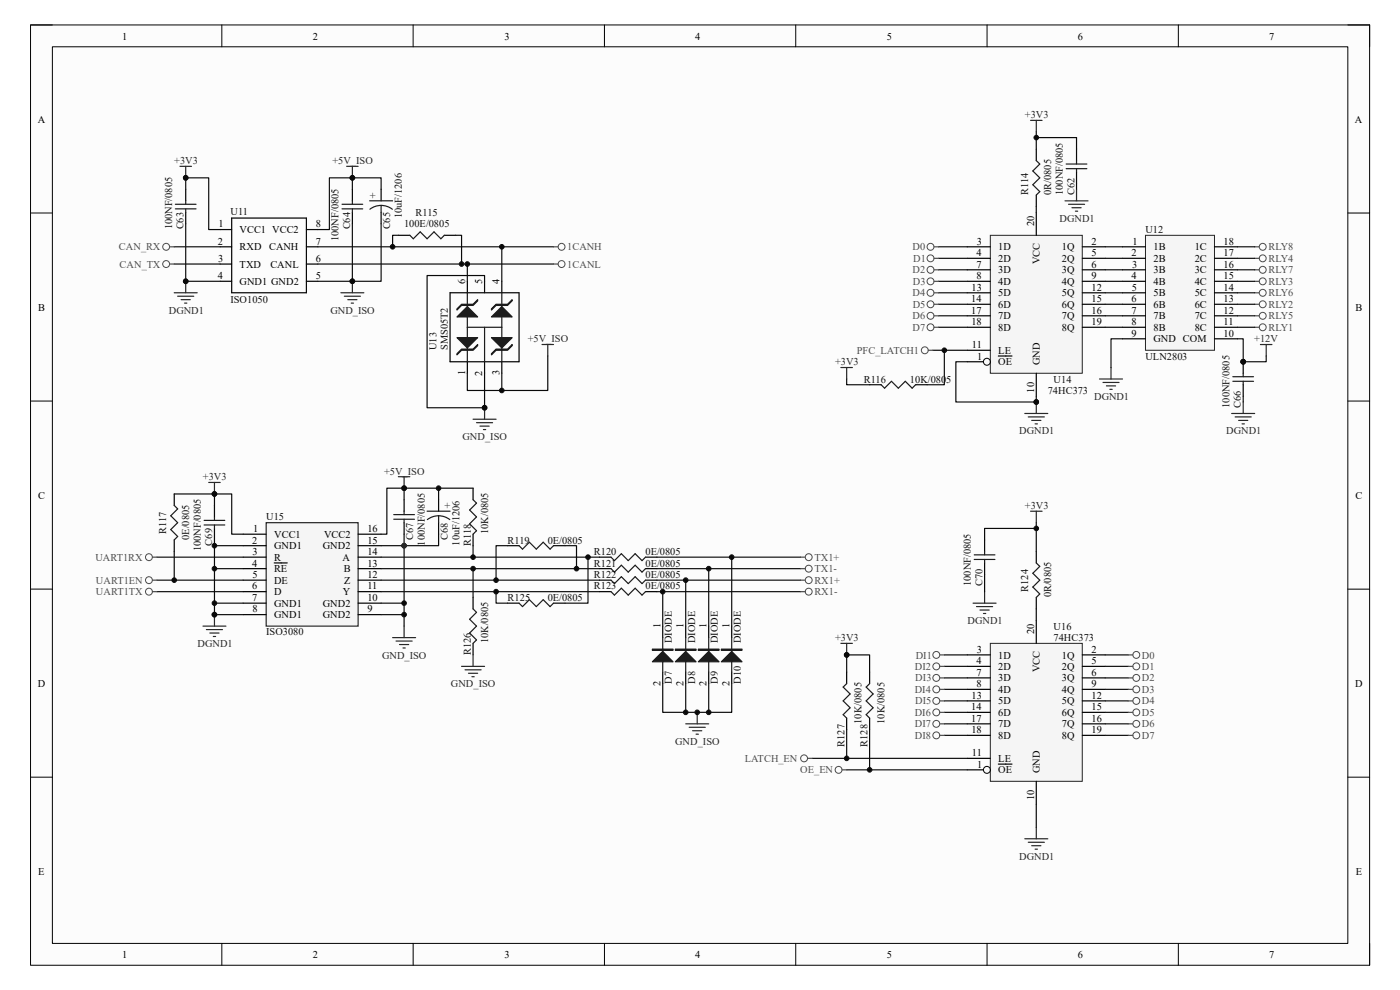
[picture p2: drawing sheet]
<svg xmlns="http://www.w3.org/2000/svg" width="297mm" height="210mm" viewBox="0 0 297 210" stroke-linecap="round" stroke-linejoin="round" font-family="sans-serif">
<path d="M6.5 5.3h284.1v199.5h-284.1z" fill-rule="evenodd" fill="#fcfcfc"/>
<path d="M6.5 5.3h284.1v199.5h-284.1z" fill="none" stroke="#000" stroke-width=".21"/>
<path d="M11.1 9.9h274.8v190.2h-274.8z" fill-rule="evenodd" fill="#fcfcfc"/>
<g fill="none" stroke="#000" stroke-width=".21">
<path d="M6.5 5.3h4.6M11.1 9.9h274.8v190.2h-274.8zM47.1 5.3v4.6M87.6 5.3v4.6M128.2 5.3v4.6M168.8 5.3v4.6M209.4 5.3v4.6M250 5.3v4.6M285.9 5.3h4.7v4.6M6.5 45.2h4.6M285.9 45.2h4.7M6.5 85.1h4.6"/>
<path d="M285.9 85.1h4.7M6.5 125h4.6M285.9 125h4.7M6.5 164.9h4.6M285.9 164.9h4.7M47.1 200.1v4.7M87.7 200.1v4.7M128.2 200.1v4.7M168.8 200.1v4.7M209.4 200.1v4.7M250 200.1v4.7M290.6 200.1v4.7"/>
</g>
<circle cx="85.7" cy="115.8" r=".49" fill="#0e0e0e"/>
<circle cx="85.7" cy="115.8" r=".49" fill="none" stroke="#0e0e0e" stroke-width=".21"/>
<path d="M210.1 49.9h19.5v29.3h-19.5z" fill-rule="evenodd" fill="#f5f5f5"/>
<path d="M210.1 49.9h19.5v29.3h-19.5z" fill="none" stroke="#262626" stroke-width=".21"/>
<path d="M205.2 76.7h4.9" fill="none" stroke="#000" stroke-width=".25"/>
<circle cx="209.4" cy="76.7" r=".74" fill="#fbfbfb"/>
<circle cx="209.4" cy="76.7" r=".73" fill="none" stroke="#000" stroke-width=".21"/>
<g fill="none" stroke="#000" stroke-width=".25">
<path d="M205.2 52.4h4.9M205.2 54.8h4.9M205.2 57.2h4.9M205.2 59.7h4.9M219.8 45v4.9M229.6 52.4h4.9M229.6 54.8h4.9M229.6 57.2h4.9M229.6 59.7h4.9M205.2 74.3h4.9M205.2 62.1h4.9M205.2 64.5h4.9"/>
<path d="M205.2 67h4.9M205.2 69.4h4.9M211.8 75.5h2.9M219.8 79.2v4.9M229.6 62.1h4.9M229.6 64.5h4.9M229.6 67h4.9M229.6 69.4h4.9"/>
</g>
<path d="M217.4 87.7h4.9M218.1 88.4h3.5M218.9 89.2h1.9M219.6 89.9h.5M219.8 85.3v2.4" fill="none" stroke="#262626" stroke-width=".25"/>
<circle cx="219.8" cy="85.3" r=".49" fill="#0e0e0e"/>
<circle cx="219.8" cy="85.3" r=".49" fill="none" stroke="#0e0e0e" stroke-width=".21"/>
<path d="M219.8 31.6v2.5M228.4 31.6v2.5M228.4 36.5v2.4M219.8 41.4v2.4M184.5 81.6h2.4M194.2 81.6h2.5" fill="none" stroke="#000" stroke-width=".25"/>
<path d="M219.8 34.1l.8 .7-1.5 1.5 1.5 1.4-1.5 1.5 1.5 1.5-.8 .7M226.2 35.8h4.4M226.2 34.8h4.4M228.4 34.1v.7M228.4 35.8v.7M186.9 81.6l.8 .7 1.4-1.4 1.5 1.4 1.5-1.4 1.4 1.4 .7-.7" fill="none" stroke="#1c1c1c" stroke-width=".25"/>
<path d="M218.6 25.5h2.5M219.8 25.5v2.5M225.9 42.6h4.9M226.7 43.3h3.4M227.4 44.1h2M228.1 44.8h.5M228.4 40.2v2.4M178.4 78h2.4M179.6 78v2.4" fill="none" stroke="#262626" stroke-width=".25"/>
<path d="M243 49.9h14.7v24.4h-14.7z" fill-rule="evenodd" fill="#f5f5f5"/>
<path d="M243 49.9h14.7v24.4h-14.7z" fill="none" stroke="#262626" stroke-width=".21"/>
<g fill="none" stroke="#000" stroke-width=".25">
<path d="M238.1 52.4h4.9M238.1 54.8h4.9M238.1 57.2h4.9M238.1 59.7h4.9M257.7 52.4h4.8M257.7 54.8h4.8M257.7 57.2h4.8M257.7 59.7h4.8M238.1 62.1h4.9M238.1 64.5h4.9M238.1 67h4.9M238.1 69.4h4.9"/>
<path d="M238.1 71.9h4.9M257.7 62.1h4.8M257.7 64.5h4.8M257.7 67h4.8M257.7 69.4h4.8M257.7 71.9h4.8"/>
</g>
<path d="M235.7 78v2.4M267.4 73.1h2.4M268.6 73.1v2.4M233.3 80.4h4.8M234 81.1h3.4M234.7 81.9h2M235.5 82.6h.4" fill="none" stroke="#262626" stroke-width=".25"/>
<g fill="none" stroke="#4c4c4c" stroke-width=".21">
<circle cx="267.9" cy="57.2" r=".73"/>
<circle cx="267.9" cy="59.7" r=".73"/>
<circle cx="267.9" cy="54.8" r=".73"/>
<circle cx="267.9" cy="52.4" r=".73"/>
<circle cx="267.9" cy="69.4" r=".73"/>
<circle cx="267.9" cy="62.1" r=".73"/>
<circle cx="267.9" cy="67" r=".73"/>
<circle cx="267.9" cy="64.5" r=".73"/>
</g>
<path d="M266.2 59.7h1M266.2 54.8h1M266.2 57.2h1M266.2 52.4h1M266.2 69.4h1M266.2 64.5h1M266.2 67h1M266.2 62.1h1" fill="none" stroke="#4c4c4c" stroke-width=".25"/>
<circle cx="263.7" cy="76.7" r=".49" fill="#0e0e0e"/>
<circle cx="263.7" cy="76.7" r=".49" fill="none" stroke="#0e0e0e" stroke-width=".21"/>
<path d="M263.7 76.7v2.5" fill="none" stroke="#000" stroke-width=".25"/>
<circle cx="263.7" cy="76.7" r=".49" fill="#0e0e0e"/>
<circle cx="263.7" cy="76.7" r=".49" fill="none" stroke="#0e0e0e" stroke-width=".21"/>
<path d="M263.7 81.6v2.5" fill="none" stroke="#000" stroke-width=".25"/>
<path d="M261.5 79.9h4.4M263.7 79.2v.7M261.5 80.9h4.4M263.7 80.9v.7" fill="none" stroke="#1c1c1c" stroke-width=".25"/>
<path d="M261.3 87.7h4.9M262 88.4h3.5M262.8 89.2h1.9M263.5 89.9h.5M263.7 85.3v2.4" fill="none" stroke="#262626" stroke-width=".25"/>
<path d="M210.1 136.5h19.5v29.2h-19.5z" fill-rule="evenodd" fill="#f5f5f5"/>
<path d="M210.1 136.5h19.5v29.2h-19.5z" fill="none" stroke="#262626" stroke-width=".21"/>
<path d="M205.2 163.3h4.9" fill="none" stroke="#000" stroke-width=".25"/>
<circle cx="209.4" cy="163.3" r=".74" fill="#fbfbfb"/>
<circle cx="209.4" cy="163.3" r=".73" fill="none" stroke="#000" stroke-width=".21"/>
<g fill="none" stroke="#000" stroke-width=".25">
<path d="M219.8 117v2.4M205.2 138.9h4.9M219.8 126.7v2.5M219.8 131.6v4.9M229.6 138.9h4.9M179.6 142.6v2.4M179.6 152.3v2.5M205.2 141.4h4.9M205.2 143.8h4.9M205.2 146.2h4.9M205.2 148.7h4.9M205.2 151.1h4.9"/>
<path d="M205.2 153.6h4.9M205.2 156h4.9M229.6 141.4h4.9M229.6 143.8h4.9M229.6 146.2h4.9M229.6 148.7h4.9M229.6 151.1h4.9M229.6 153.6h4.9M229.6 156h4.9M205.2 160.9h4.9M211.8 162.1h2.9M219.8 165.7v4.9"/>
</g>
<path d="M219.8 119.4l.8 .8-1.5 1.4 1.5 1.5-1.5 1.4 1.5 1.5-.8 .7M179.6 145l-.7 .8 1.5 1.4-1.5 1.5 1.5 1.4-1.5 1.5 .7 .7" fill="none" stroke="#1c1c1c" stroke-width=".25"/>
<path d="M218.6 108.4h2.5M219.8 108.4v2.5M178.4 136.5h2.4M179.6 136.5v2.4" fill="none" stroke="#262626" stroke-width=".25"/>
<circle cx="179.6" cy="138.9" r=".49" fill="#0e0e0e"/>
<circle cx="179.6" cy="138.9" r=".49" fill="none" stroke="#0e0e0e" stroke-width=".21"/>
<path d="M38.2 35.3h2.4M39.4 35.3v2.4M206.4 128h4.9M207.2 128.7h3.4M207.9 129.4h2M208.6 130.1h.5M208.9 125.5v2.5M217.4 177.9h4.9M218.1 178.7h3.5M218.9 179.4h1.9M219.8 175.5v2.4M219.6 180.1h.5" fill="none" stroke="#262626" stroke-width=".25"/>
<g fill="none" stroke="#000" stroke-width=".25">
<path d="M39.4 40.2v2.4M39.4 45v2.5M46.7 52.4h2.5M46.7 59.7h2.5M46.7 48.7h2.5M46.7 56h2.5M49.2 46.3h15.8v15.8h-15.8zM65 52.4h2.4M65 59.7h2.4M65 48.7h2.4M65 56h2.4M208.9 114.5v2.5"/>
<path d="M208.9 119.4v2.5M184.5 142.6v2.4M184.5 152.3v2.5"/>
</g>
<path d="M37.2 44.3h4.4M37.2 43.3h4.4M39.4 42.6v.7M39.4 44.3v.7M206.7 118.7h4.4M206.7 117.7h4.4M208.9 117v.7M208.9 118.7v.7M184.5 145l-.7 .8 1.4 1.4-1.4 1.5 1.4 1.4-1.4 1.5 .7 .7" fill="none" stroke="#1c1c1c" stroke-width=".25"/>
<circle cx="39.4" cy="37.7" r=".49" fill="#0e0e0e"/>
<circle cx="39.4" cy="37.7" r=".49" fill="none" stroke="#0e0e0e" stroke-width=".21"/>
<path d="M73.5 35.3h2.5M74.8 35.3v2.4" fill="none" stroke="#262626" stroke-width=".25"/>
<circle cx="74.8" cy="37.7" r=".49" fill="#0e0e0e"/>
<circle cx="74.8" cy="37.7" r=".49" fill="none" stroke="#0e0e0e" stroke-width=".21"/>
<path d="M74.8 40.2v2.4M74.8 45v2.5M80.9 40.2v2.4M80.9 45v2.5" fill="none" stroke="#000" stroke-width=".25"/>
<path d="M72.6 44.3h4.4M72.6 43.3h4.4M74.8 42.6v.7M74.8 44.3v.7M78.4 42.6h4.9M80.9 43.6l-1.5 .3-.9 .5M80.9 43.6l1.4 .3 .9 .5M80.9 43.6v1.4" fill="none" stroke="#1c1c1c" stroke-width=".25"/>
<path d="M74.8 59.7v2.4M72.3 62.1h4.9M73 62.8h3.5M73.8 63.6h1.9M74.5 64.3h.5" fill="none" stroke="#262626" stroke-width=".25"/>
<circle cx="74.8" cy="59.7" r=".49" fill="#0e0e0e"/>
<circle cx="74.8" cy="59.7" r=".49" fill="none" stroke="#0e0e0e" stroke-width=".21"/>
<path d="M84.5 49.9h2.5M94.3 49.9h2.4M99.1 59.7v2.4M102.8 59.7v2.4M106.5 59.7v2.4M95.5 62.1h14.6v14.6h-14.6zM99.1 76.7v2.5M102.8 76.7v2.5M106.5 76.7v2.5" fill="none" stroke="#000" stroke-width=".25"/>
<path d="M87 49.9l.7 .8 1.4-1.5 1.5 1.5 1.5-1.5 1.4 1.5 .8-.8" fill="none" stroke="#1c1c1c" stroke-width=".25"/>
<path d="M99.1 65l2.2 2.2h-4.4z" fill="#1c1c1c"/>
<path d="M99.1 65l2.2 2.2h-4.4zM102.8 69.4v7.3" fill="none" stroke="#1c1c1c" stroke-width=".25"/>
<path d="M96.9 71.6h4.4l-2.2 2.2z" fill="#1c1c1c"/>
<path d="M96.9 71.6h4.4l-2.2 2.2z" fill="none" stroke="#1c1c1c" stroke-width=".25"/>
<path d="M97.9 74.1h2.5l.9-1v.2l-.9 1h-2.5l-1 1v-.3z" fill-rule="evenodd" fill="#1c1c1c"/>
<path d="M97.9 74.1h2.5l.9-1v.2l-.9 1h-2.5l-1 1v-.3zM99.1 62.1v7.3" fill="none" stroke="#1c1c1c" stroke-width=".25"/>
<path d="M97.9 64.5h2.5l.9-.9v.2l-.9 1h-2.5l-1 1v-.3z" fill-rule="evenodd" fill="#1c1c1c"/>
<path d="M97.9 64.5h2.5l.9-.9v.2l-.9 1h-2.5l-1 1v-.3zM99.1 69.4v7.3" fill="none" stroke="#1c1c1c" stroke-width=".25"/>
<path d="M106.5 65l2.2 2.2h-4.4z" fill="#1c1c1c"/>
<path d="M106.5 65l2.2 2.2h-4.4z" fill="none" stroke="#1c1c1c" stroke-width=".25"/>
<path d="M104.3 71.6h4.4l-2.2 2.2z" fill="#1c1c1c"/>
<path d="M104.3 71.6h4.4l-2.2 2.2z" fill="none" stroke="#1c1c1c" stroke-width=".25"/>
<path d="M105.2 74.1h2.5l1-1v.2l-1 1h-2.5l-.9 1v-.3z" fill-rule="evenodd" fill="#1c1c1c"/>
<path d="M105.2 74.1h2.5l1-1v.2l-1 1h-2.5l-.9 1v-.3zM106.5 62.1v7.3" fill="none" stroke="#1c1c1c" stroke-width=".25"/>
<path d="M105.2 64.5h2.5l.9-.9v.2l-.9 1h-2.5l-.9 1v-.3z" fill-rule="evenodd" fill="#1c1c1c"/>
<path d="M99.1 69.4h7.4v7.3M105.2 64.5h2.5l.9-.9v.2l-.9 1h-2.5l-.9 1v-.3z" fill="none" stroke="#1c1c1c" stroke-width=".25"/>
<path d="M39.4 59.7v2.4M37 62.1h4.8M37.7 62.8h3.4M38.4 63.6h2M39.2 64.3h.4M115 73.1h2.4M116.2 73.1v2.4" fill="none" stroke="#262626" stroke-width=".25"/>
<circle cx="39.4" cy="59.7" r=".49" fill="#0e0e0e"/>
<circle cx="39.4" cy="59.7" r=".49" fill="none" stroke="#0e0e0e" stroke-width=".21"/>
<path d="M100.4 88.9h4.8M101.1 89.7h3.4M101.8 90.4h2M102.6 91.1h.4M102.8 86.5v2.4" fill="none" stroke="#262626" stroke-width=".25"/>
<circle cx="102.8" cy="86.5" r=".49" fill="#0e0e0e"/>
<circle cx="102.8" cy="86.5" r=".49" fill="none" stroke="#0e0e0e" stroke-width=".21"/>
<path d="M56.5 110.9h19.5v21.9h-19.5z" fill-rule="evenodd" fill="#f5f5f5"/>
<path d="M44.3 102.3h2.4M45.5 102.3v2.5M56.5 110.9h19.5v21.9h-19.5z" fill="none" stroke="#262626" stroke-width=".25"/>
<g fill="none" stroke="#000" stroke-width=".25">
<path d="M45.5 107.2v2.5M45.5 112.1v2.4M51.6 113.3h4.9M51.6 118.2h4.9M51.6 115.8h4.9M58.2 119.4h2.7M76 113.3h4.9M76 118.2h4.9M76 115.8h4.9M51.6 130.4h4.9M51.6 120.6h4.9M51.6 125.5h4.9"/>
<path d="M51.6 123.1h4.9M51.6 128h4.9M76 130.4h4.9M76 120.6h4.9M76 125.5h4.9M76 123.1h4.9M76 128h4.9"/>
</g>
<path d="M43.3 111.4h4.4M43.3 110.4h4.4M45.5 109.7v.7M45.5 111.4v.7" fill="none" stroke="#1c1c1c" stroke-width=".25"/>
<circle cx="45.5" cy="104.8" r=".49" fill="#0e0e0e"/>
<circle cx="45.5" cy="104.8" r=".49" fill="none" stroke="#0e0e0e" stroke-width=".21"/>
<path d="M43.1 132.8h4.8M43.8 133.6h3.4M44.5 134.3h2M45.3 135h.4M45.5 130.4v2.4" fill="none" stroke="#262626" stroke-width=".25"/>
<circle cx="45.5" cy="130.4" r=".49" fill="#0e0e0e"/>
<circle cx="45.5" cy="130.4" r=".49" fill="none" stroke="#0e0e0e" stroke-width=".21"/>
<path d="M37 104.8v2.4M37 114.5v2.5M85.7 106v2.4M85.7 110.9v2.4M93 106v2.4M93 110.9v2.4" fill="none" stroke="#000" stroke-width=".25"/>
<path d="M37 107.2l.7 .8-1.5 1.4 1.5 1.5-1.5 1.4 1.5 1.5-.7 .7M83.5 110.2h4.4M83.5 109.2h4.4M85.7 108.4v.8M85.7 110.2v.7M90.6 108.4h4.9M93 109.4l1.1 .1 1.3 .7M93 109.4l-1 .1-1.3 .7M93 109.4v1.5" fill="none" stroke="#1c1c1c" stroke-width=".25"/>
<path d="M84.5 101.1h2.5M85.7 101.1v2.5M83.3 135.3h4.9M84 136h3.4M84.8 136.7h1.9M85.5 137.5h.5M85.7 132.8v2.5" fill="none" stroke="#262626" stroke-width=".25"/>
<circle cx="85.7" cy="103.6" r=".49" fill="#0e0e0e"/>
<circle cx="85.7" cy="103.6" r=".49" fill="none" stroke="#0e0e0e" stroke-width=".21"/>
<g fill="none" stroke="#000" stroke-width=".25">
<path d="M100.4 103.6v2.4M100.4 113.3v2.5M107.7 115.8h2.4M117.4 115.8h2.5M127.2 118.2h2.4M136.9 118.2h2.5M100.4 126.7v2.5M100.4 136.5v2.4M107.7 128h2.4M117.4 128h2.5M127.2 120.6h2.4M127.2 123.1h2.4"/>
<path d="M127.2 125.5h2.4M136.9 120.6h2.5M136.9 123.1h2.5M136.9 125.5h2.5"/>
</g>
<path d="M100.4 106l.7 .7-1.5 1.5 1.5 1.5-1.5 1.4 1.5 1.5-.7 .7M110.1 115.8l.7 .7 1.5-1.5 1.5 1.5 1.4-1.5 1.5 1.5 .7-.7M129.6 118.2l.8 .7 1.4-1.4 1.5 1.4 1.4-1.4 1.5 1.4 .7-.7M100.4 129.2l.7 .7-1.5 1.5 1.5 1.4-1.5 1.5 1.5 1.5-.7 .7M110.1 128l.7 .7 1.5-1.5 1.5 1.5 1.4-1.5 1.5 1.5 .7-.7M129.6 120.6l.8 .8 1.4-1.5 1.5 1.5 1.4-1.5 1.5 1.5 .7-.8M129.6 123.1l.8 .7 1.4-1.5 1.5 1.5 1.4-1.5 1.5 1.5 .7-.7M129.6 125.5l.8 .7 1.4-1.4 1.5 1.4 1.4-1.4 1.5 1.4 .7-.7" fill="none" stroke="#1c1c1c" stroke-width=".25"/>
<path d="M100.4 138.9v2.5M97.9 141.4h4.9M98.7 142.1h3.4M99.4 142.8h1.9M100.1 143.6h.5M145.5 153.6h4.9M146.2 154.3h3.4M146.9 155h2M147.7 155.7h.5M147.9 151.1v2.5" fill="none" stroke="#262626" stroke-width=".25"/>
<circle cx="147.9" cy="151.1" r=".49" fill="#0e0e0e"/>
<circle cx="147.9" cy="151.1" r=".49" fill="none" stroke="#0e0e0e" stroke-width=".21"/>
<path d="M140.6 132.8v2.5M140.6 142.6v2.4" fill="none" stroke="#000" stroke-width=".25"/>
<path d="M138.4 137.7h4.4v.2h-4.4zM140.6 135.3v7.3" fill="none" stroke="#1c1c1c" stroke-width=".25"/>
<path d="M138.4 137.8h4.4" fill="none" stroke="#1c1c1c" stroke-width=".24"/>
<path d="M138.4 140.4l2.2-2.2 2.2 2.2z" fill="#1c1c1c"/>
<path d="M143.3 137.7h4.4v.2h-4.4zM145.5 135.3v7.3M138.4 140.4l2.2-2.2 2.2 2.2z" fill="none" stroke="#1c1c1c" stroke-width=".25"/>
<path d="M145.5 132.8v2.5M145.5 142.6v2.4" fill="none" stroke="#000" stroke-width=".25"/>
<path d="M143.3 137.8h4.4" fill="none" stroke="#1c1c1c" stroke-width=".24"/>
<path d="M145.5 138.2l2.2 2.2h-4.4z" fill="#1c1c1c"/>
<path d="M145.5 138.2l2.2 2.2h-4.4zM148.2 137.7h4.3v.2h-4.3zM150.4 135.3v7.3" fill="none" stroke="#1c1c1c" stroke-width=".25"/>
<path d="M150.4 132.8v2.5M150.4 142.6v2.4" fill="none" stroke="#000" stroke-width=".25"/>
<path d="M148.2 137.8h4.3" fill="none" stroke="#1c1c1c" stroke-width=".24"/>
<path d="M148.2 140.4l2.2-2.2 2.1 2.2z" fill="#1c1c1c"/>
<path d="M153 137.7h4.4v.2h-4.4zM155.2 135.3v7.3M148.2 140.4l2.2-2.2 2.1 2.2z" fill="none" stroke="#1c1c1c" stroke-width=".25"/>
<path d="M155.2 132.8v2.5M155.2 142.6v2.4" fill="none" stroke="#000" stroke-width=".25"/>
<path d="M153 137.8h4.4" fill="none" stroke="#1c1c1c" stroke-width=".24"/>
<path d="M155.2 138.2l2.2 2.2h-4.4z" fill="#1c1c1c"/>
<path d="M155.2 138.2l2.2 2.2h-4.4z" fill="none" stroke="#1c1c1c" stroke-width=".25"/>
<path d="M205.2 76.7h-2.4v8.6h17v-1.2" fill="none" stroke="#0e0e0e" stroke-width=".25"/>
<circle cx="219.8" cy="85.3" r=".49" fill="#0e0e0e"/>
<circle cx="219.8" cy="85.3" r=".49" fill="none" stroke="#0e0e0e" stroke-width=".21"/>
<path d="M219.8 29.2h8.6v2.4M219.8 43.8v1.2M179.6 80.4v1.2h4.9" fill="none" stroke="#0e0e0e" stroke-width=".25"/>
<circle cx="219.8" cy="29.2" r=".49" fill="#0e0e0e"/>
<circle cx="219.8" cy="29.2" r=".49" fill="none" stroke="#0e0e0e" stroke-width=".21"/>
<g fill="none" stroke="#0e0e0e" stroke-width=".25">
<path d="M228.4 38.9v1.3M199.1 52.4h6.1M199.1 54.8h6.1M199.1 57.2h6.1M199.1 59.7h6.1M234.5 52.4h3.6M234.5 54.8h3.6M234.5 57.2h3.6M234.5 59.7h3.6M199.1 62.1h6.1M199.1 64.5h6.1M199.1 67h6.1"/>
<path d="M199.1 69.4h6.1M234.5 62.1h3.6M234.5 64.5h3.6M234.5 67h3.6M234.5 69.4h3.6M238.1 71.9h-2.4v6.1M262.5 71.9h1.2v4.8h4.9v-1.2"/>
</g>
<circle cx="263.7" cy="76.7" r=".49" fill="#0e0e0e"/>
<circle cx="263.7" cy="76.7" r=".49" fill="none" stroke="#0e0e0e" stroke-width=".21"/>
<g fill="none" stroke="#0e0e0e" stroke-width=".25">
<path d="M262.5 59.7h3.7M262.5 57.2h3.7M262.5 54.8h3.7M262.5 52.4h3.7M262.5 69.4h3.7M262.5 67h3.7M262.5 64.5h3.7M262.5 62.1h3.7M263.7 84.1v1.2M219.8 112.1h-10.9v2.4M200.3 138.9h4.9M219.8 129.2v2.4"/>
<path d="M234.5 138.9h4.9M200.3 141.4h4.9M200.3 143.8h4.9M200.3 146.2h4.9M200.3 148.7h4.9M200.3 151.1h4.9M200.3 153.6h4.9M200.3 156h4.9M234.5 141.4h4.9M234.5 143.8h4.9M234.5 146.2h4.9M234.5 148.7h4.9"/>
<path d="M234.5 151.1h4.9M234.5 153.6h4.9M234.5 156h4.9"/>
</g>
<circle cx="219.8" cy="112.1" r=".49" fill="#0e0e0e"/>
<circle cx="219.8" cy="112.1" r=".49" fill="none" stroke="#0e0e0e" stroke-width=".21"/>
<path d="M208.9 121.9v3.6M179.6 142.6v-3.7h4.9v3.7M219.8 170.6v4.9" fill="none" stroke="#0e0e0e" stroke-width=".25"/>
<circle cx="179.6" cy="138.9" r=".49" fill="#0e0e0e"/>
<circle cx="179.6" cy="138.9" r=".49" fill="none" stroke="#0e0e0e" stroke-width=".21"/>
<path d="M39.4 40.2v-2.5h4.9v11h2.4" fill="none" stroke="#0e0e0e" stroke-width=".25"/>
<circle cx="39.4" cy="37.7" r=".49" fill="#0e0e0e"/>
<circle cx="39.4" cy="37.7" r=".49" fill="none" stroke="#0e0e0e" stroke-width=".21"/>
<path d="M39.4 47.5v12.2h7.3" fill="none" stroke="#0e0e0e" stroke-width=".25"/>
<circle cx="39.4" cy="59.7" r=".49" fill="#0e0e0e"/>
<circle cx="39.4" cy="59.7" r=".49" fill="none" stroke="#0e0e0e" stroke-width=".21"/>
<path d="M37 56h9.7M37 52.4h9.7M84.5 49.9h-1.2v2.5" fill="none" stroke="#0e0e0e" stroke-width=".25"/>
<circle cx="83.3" cy="52.4" r=".49" fill="#0e0e0e"/>
<circle cx="83.3" cy="52.4" r=".49" fill="none" stroke="#0e0e0e" stroke-width=".21"/>
<path d="M106.5 52.4v7.3" fill="none" stroke="#0e0e0e" stroke-width=".25"/>
<circle cx="106.5" cy="52.4" r=".49" fill="#0e0e0e"/>
<circle cx="106.5" cy="52.4" r=".49" fill="none" stroke="#0e0e0e" stroke-width=".21"/>
<path d="M102.8 59.7v-1.2h-12.2v28h12.2v-7.3" fill="none" stroke="#0e0e0e" stroke-width=".25"/>
<circle cx="102.8" cy="86.5" r=".49" fill="#0e0e0e"/>
<circle cx="102.8" cy="86.5" r=".49" fill="none" stroke="#0e0e0e" stroke-width=".21"/>
<path d="M106.5 79.2v3.6" fill="none" stroke="#0e0e0e" stroke-width=".25"/>
<circle cx="106.5" cy="82.8" r=".49" fill="#0e0e0e"/>
<circle cx="106.5" cy="82.8" r=".49" fill="none" stroke="#0e0e0e" stroke-width=".21"/>
<path d="M33.3 118.2h18.3M45.5 120.6h6.1" fill="none" stroke="#0e0e0e" stroke-width=".25"/>
<circle cx="45.5" cy="120.6" r=".49" fill="#0e0e0e"/>
<circle cx="45.5" cy="120.6" r=".49" fill="none" stroke="#0e0e0e" stroke-width=".21"/>
<path d="M33.3 125.5h18.3M80.9 128h4.8" fill="none" stroke="#0e0e0e" stroke-width=".25"/>
<circle cx="85.7" cy="127.9" r=".49" fill="#0e0e0e"/>
<circle cx="85.7" cy="127.9" r=".49" fill="none" stroke="#0e0e0e" stroke-width=".21"/>
<path d="M100.4 120.6v6.1" fill="none" stroke="#0e0e0e" stroke-width=".25"/>
<circle cx="100.4" cy="120.6" r=".49" fill="#0e0e0e"/>
<circle cx="100.4" cy="120.6" r=".49" fill="none" stroke="#0e0e0e" stroke-width=".21"/>
<path d="M119.9 115.8h2.4v4.8" fill="none" stroke="#0e0e0e" stroke-width=".25"/>
<circle cx="122.3" cy="120.6" r=".49" fill="#0e0e0e"/>
<circle cx="122.3" cy="120.6" r=".49" fill="none" stroke="#0e0e0e" stroke-width=".21"/>
<path d="M107.7 115.8h-2.5v7.3" fill="none" stroke="#0e0e0e" stroke-width=".25"/>
<circle cx="105.2" cy="123.1" r=".49" fill="#0e0e0e"/>
<circle cx="105.2" cy="123.1" r=".49" fill="none" stroke="#0e0e0e" stroke-width=".21"/>
<path d="M105.2 125.5v2.5h2.5" fill="none" stroke="#0e0e0e" stroke-width=".25"/>
<circle cx="105.2" cy="125.5" r=".49" fill="#0e0e0e"/>
<circle cx="105.2" cy="125.5" r=".49" fill="none" stroke="#0e0e0e" stroke-width=".21"/>
<path d="M124.7 118.2v9.8h-4.8" fill="none" stroke="#0e0e0e" stroke-width=".25"/>
<circle cx="124.7" cy="118.2" r=".49" fill="#0e0e0e"/>
<circle cx="124.7" cy="118.2" r=".49" fill="none" stroke="#0e0e0e" stroke-width=".21"/>
<path d="M155.2 118.2v14.6" fill="none" stroke="#0e0e0e" stroke-width=".25"/>
<circle cx="155.2" cy="118.2" r=".49" fill="#0e0e0e"/>
<circle cx="155.2" cy="118.2" r=".49" fill="none" stroke="#0e0e0e" stroke-width=".21"/>
<path d="M150.4 120.6v12.2" fill="none" stroke="#0e0e0e" stroke-width=".25"/>
<circle cx="150.4" cy="120.6" r=".49" fill="#0e0e0e"/>
<circle cx="150.4" cy="120.6" r=".49" fill="none" stroke="#0e0e0e" stroke-width=".21"/>
<path d="M145.5 123.1v9.7" fill="none" stroke="#0e0e0e" stroke-width=".25"/>
<circle cx="145.5" cy="123.1" r=".49" fill="#0e0e0e"/>
<circle cx="145.5" cy="123.1" r=".49" fill="none" stroke="#0e0e0e" stroke-width=".21"/>
<path d="M140.6 125.5v7.3" fill="none" stroke="#0e0e0e" stroke-width=".25"/>
<circle cx="140.6" cy="125.5" r=".49" fill="#0e0e0e"/>
<circle cx="140.6" cy="125.5" r=".49" fill="none" stroke="#0e0e0e" stroke-width=".21"/>
<path d="M197.9 74.3h7.3M200.3 74.3v7.3h-3.6" fill="none" stroke="#0e0e0e" stroke-width=".25"/>
<circle cx="200.3" cy="74.3" r=".49" fill="#0e0e0e"/>
<circle cx="200.3" cy="74.3" r=".49" fill="none" stroke="#0e0e0e" stroke-width=".21"/>
<path d="M219.8 28v3.6M184.5 154.8v8.5M179.6 163.3h25.6" fill="none" stroke="#0e0e0e" stroke-width=".25"/>
<circle cx="184.5" cy="163.3" r=".49" fill="#0e0e0e"/>
<circle cx="184.5" cy="163.3" r=".49" fill="none" stroke="#0e0e0e" stroke-width=".21"/>
<path d="M219.8 110.9v6.1M179.6 154.8v6.1" fill="none" stroke="#0e0e0e" stroke-width=".25"/>
<circle cx="179.6" cy="160.9" r=".49" fill="#0e0e0e"/>
<circle cx="179.6" cy="160.9" r=".49" fill="none" stroke="#0e0e0e" stroke-width=".21"/>
<path d="M74.8 37.7v2.5M80.9 40.2v-2.5h-11v11h-2.5M172.3 160.9h32.9" fill="none" stroke="#0e0e0e" stroke-width=".25"/>
<circle cx="74.8" cy="37.7" r=".49" fill="#0e0e0e"/>
<circle cx="74.8" cy="37.7" r=".49" fill="none" stroke="#0e0e0e" stroke-width=".21"/>
<path d="M74.8 47.5v12.2" fill="none" stroke="#0e0e0e" stroke-width=".25"/>
<circle cx="74.8" cy="59.7" r=".49" fill="#0e0e0e"/>
<circle cx="74.8" cy="59.7" r=".49" fill="none" stroke="#0e0e0e" stroke-width=".21"/>
<path d="M67.4 52.4h50M80.9 47.5v12.2h-13.5M99.1 56v3.7" fill="none" stroke="#0e0e0e" stroke-width=".25"/>
<circle cx="99.1" cy="56" r=".49" fill="#0e0e0e"/>
<circle cx="99.1" cy="56" r=".49" fill="none" stroke="#0e0e0e" stroke-width=".21"/>
<path d="M67.4 56h50M96.7 49.9h1.2v6.1M116.2 75.5v7.3h-17.1v-3.6" fill="none" stroke="#0e0e0e" stroke-width=".25"/>
<circle cx="97.9" cy="56" r=".49" fill="#0e0e0e"/>
<circle cx="97.9" cy="56" r=".49" fill="none" stroke="#0e0e0e" stroke-width=".21"/>
<path d="M37 104.8h12.2v8.5h2.4M45.5 104.8v2.4" fill="none" stroke="#0e0e0e" stroke-width=".25"/>
<circle cx="45.5" cy="104.8" r=".49" fill="#0e0e0e"/>
<circle cx="45.5" cy="104.8" r=".49" fill="none" stroke="#0e0e0e" stroke-width=".21"/>
<path d="M45.5 115.8h6.1" fill="none" stroke="#0e0e0e" stroke-width=".25"/>
<circle cx="45.5" cy="115.8" r=".49" fill="#0e0e0e"/>
<circle cx="45.5" cy="115.8" r=".49" fill="none" stroke="#0e0e0e" stroke-width=".21"/>
<path d="M45.5 114.5v15.9h6.1" fill="none" stroke="#0e0e0e" stroke-width=".25"/>
<circle cx="45.5" cy="130.4" r=".49" fill="#0e0e0e"/>
<circle cx="45.5" cy="130.4" r=".49" fill="none" stroke="#0e0e0e" stroke-width=".21"/>
<path d="M45.5 128h6.1" fill="none" stroke="#0e0e0e" stroke-width=".25"/>
<circle cx="45.5" cy="127.9" r=".49" fill="#0e0e0e"/>
<circle cx="45.5" cy="127.9" r=".49" fill="none" stroke="#0e0e0e" stroke-width=".21"/>
<path d="M37 117v6.1M33.3 123.1h18.3" fill="none" stroke="#0e0e0e" stroke-width=".25"/>
<circle cx="37" cy="123.1" r=".49" fill="#0e0e0e"/>
<circle cx="37" cy="123.1" r=".49" fill="none" stroke="#0e0e0e" stroke-width=".21"/>
<path d="M85.7 103.6v2.4M100.4 103.6h-18.3v9.7h-1.2" fill="none" stroke="#0e0e0e" stroke-width=".25"/>
<circle cx="85.7" cy="103.6" r=".49" fill="#0e0e0e"/>
<circle cx="85.7" cy="103.6" r=".49" fill="none" stroke="#0e0e0e" stroke-width=".21"/>
<path d="M93 103.6v2.4" fill="none" stroke="#0e0e0e" stroke-width=".25"/>
<circle cx="93" cy="103.6" r=".49" fill="#0e0e0e"/>
<circle cx="93" cy="103.6" r=".49" fill="none" stroke="#0e0e0e" stroke-width=".21"/>
<path d="M85.7 113.3v19.5M93 113.3v2.5h-12.1M80.9 130.4h4.8" fill="none" stroke="#0e0e0e" stroke-width=".25"/>
<circle cx="85.7" cy="130.4" r=".49" fill="#0e0e0e"/>
<circle cx="85.7" cy="130.4" r=".49" fill="none" stroke="#0e0e0e" stroke-width=".21"/>
<path d="M80.9 118.2h46.3M100.4 115.8v2.4" fill="none" stroke="#0e0e0e" stroke-width=".25"/>
<circle cx="100.4" cy="118.2" r=".49" fill="#0e0e0e"/>
<circle cx="100.4" cy="118.2" r=".49" fill="none" stroke="#0e0e0e" stroke-width=".21"/>
<path d="M139.4 118.2h30.5M80.9 120.6h46.3M80.9 125.5h46.3M80.9 123.1h46.3M139.4 120.6h30.5M139.4 125.5h30.5M139.4 123.1h30.5M140.6 145v6.1h14.6v-6.1M145.5 145v6.1" fill="none" stroke="#0e0e0e" stroke-width=".25"/>
<circle cx="145.5" cy="151.1" r=".49" fill="#0e0e0e"/>
<circle cx="145.5" cy="151.1" r=".49" fill="none" stroke="#0e0e0e" stroke-width=".21"/>
<path d="M150.4 145v6.1" fill="none" stroke="#0e0e0e" stroke-width=".25"/>
<circle cx="150.4" cy="151.1" r=".49" fill="#0e0e0e"/>
<circle cx="150.4" cy="151.1" r=".49" fill="none" stroke="#0e0e0e" stroke-width=".21"/>
<circle cx="85.7" cy="115.8" r=".49" fill="#262626"/>
<circle cx="85.7" cy="115.8" r=".49" fill="none" stroke="#262626" stroke-width=".21"/>
<g fill="none" stroke="#4c4c4c" stroke-width=".21">
<circle cx="35.3" cy="52.4" r=".73"/>
<circle cx="35.3" cy="56" r=".73"/>
<circle cx="119.1" cy="52.4" r=".73"/>
<circle cx="119.1" cy="56" r=".73"/>
<circle cx="197.4" cy="59.7" r=".73"/>
<circle cx="197.4" cy="57.2" r=".73"/>
<circle cx="197.4" cy="54.8" r=".73"/>
<circle cx="197.4" cy="52.4" r=".73"/>
<circle cx="196.2" cy="74.3" r=".73"/>
<circle cx="197.4" cy="64.5" r=".73"/>
<circle cx="197.4" cy="69.4" r=".73"/>
<circle cx="197.4" cy="67" r=".73"/>
<circle cx="197.4" cy="62.1" r=".73"/>
<circle cx="31.6" cy="118.2" r=".73"/>
<circle cx="171.6" cy="118.2" r=".73"/>
<circle cx="31.6" cy="125.5" r=".73"/>
<circle cx="31.6" cy="123.1" r=".73"/>
<circle cx="171.6" cy="120.6" r=".73"/>
<circle cx="171.6" cy="125.5" r=".73"/>
<circle cx="171.6" cy="123.1" r=".73"/>
<circle cx="198.6" cy="138.9" r=".73"/>
<circle cx="241.1" cy="138.9" r=".73"/>
<circle cx="198.6" cy="143.8" r=".73"/>
<circle cx="198.6" cy="146.2" r=".73"/>
<circle cx="198.6" cy="151.1" r=".73"/>
<circle cx="198.6" cy="141.4" r=".73"/>
<circle cx="198.6" cy="153.6" r=".73"/>
<circle cx="198.6" cy="156" r=".73"/>
<circle cx="198.6" cy="148.7" r=".73"/>
<circle cx="241.1" cy="143.8" r=".73"/>
<circle cx="241.1" cy="141.4" r=".73"/>
<circle cx="241.1" cy="153.6" r=".73"/>
<circle cx="241.1" cy="146.2" r=".73"/>
<circle cx="241.1" cy="151.1" r=".73"/>
<circle cx="241.1" cy="148.7" r=".73"/>
<circle cx="241.1" cy="156" r=".73"/>
<circle cx="170.6" cy="160.9" r=".73"/>
<circle cx="177.9" cy="163.3" r=".73"/>
</g>
<g fill="none" stroke="#4c4c4c" stroke-width=".25">
<path d="M36 52.4h1M36 56h1M117.4 52.4h1M117.4 56h1M198.2 59.7h.9M198.2 54.8h.9M198.2 57.2h.9M198.2 52.4h.9M196.9 74.3h1M198.2 69.4h.9M198.2 64.5h.9M198.2 67h.9"/>
<path d="M198.2 62.1h.9M32.3 118.2h1M169.9 118.2h.9M32.3 125.5h1M32.3 123.1h1M169.9 125.5h.9M169.9 120.6h.9M169.9 123.1h.9M199.4 138.9h.9M239.4 138.9h.9M199.4 156h.9M199.4 151.1h.9"/>
<path d="M199.4 146.2h.9M199.4 141.4h.9M199.4 153.6h.9M199.4 148.7h.9M199.4 143.8h.9M239.4 156h.9M239.4 151.1h.9M239.4 146.2h.9M239.4 141.4h.9M239.4 153.6h.9M239.4 148.7h.9M239.4 143.8h.9"/>
<path d="M171.3 160.9h1M178.6 163.3h1"/>
</g>
<g font-size="2.2">
<text x="26" y="8.4">1</text>
<text x="66.3" y="8.4">2</text>
<text x="107" y="8.4">3</text>
<text x="147.5" y="8.4">4</text>
<text x="188.1" y="8.4">5</text>
<text x="228.7" y="8.4">6</text>
<text x="269.3" y="8.4">7</text>
<text x="8" y="26">A</text>
<text x="287.4" y="26">A</text>
<text x="219.4" y="48" transform="rotate(-90 219.4 48)">20</text>
<text x="46.2" y="51.9">2</text>
<text x="46.4" y="48.2">1</text>
<text x="50.8" y="53.1">RXD</text>
<text x="50.8" y="49.4">VCC1 VCC2</text>
<text x="57.1" y="53.1">CANH</text>
<text x="67" y="51.9">7</text>
<text x="67" y="48.2">8</text>
<text x="207.2" y="51.9">3</text>
<text x="211.8" y="53.1">1D</text>
<text x="225.3" y="53.1">1Q</text>
<text x="231.6" y="51.9">2</text>
<text x="240.2" y="51.9">1</text>
<text x="244.7" y="53.1">1B</text>
<text x="253.4" y="53.1">1C</text>
<text x="259.6" y="51.9">18</text>
<text x="46.2" y="59.2">4</text>
<text x="46.3" y="55.5">3</text>
<text x="50.8" y="56.8">TXD</text>
<text x="57.4" y="56.8">CANL</text>
<text x="67" y="55.5">6</text>
<text x="67" y="59.2">5</text>
<text x="207.1" y="54.3">4</text>
<text x="207.1" y="56.8">7</text>
<text x="207.2" y="59.2">8</text>
<text x="211.8" y="55.5">2D</text>
<text x="211.8" y="58">3D</text>
<text x="220.6" y="56.1" transform="rotate(-90 220.6 56.1)">VCC</text>
<text x="225.3" y="55.5">2Q</text>
<text x="225.3" y="58">3Q</text>
<text x="231.6" y="54.3">5</text>
<text x="231.6" y="56.8">6</text>
<text x="231.6" y="59.2">9</text>
<text x="240" y="59.2">4</text>
<text x="240.1" y="54.3">2</text>
<text x="240.2" y="56.8">3</text>
<text x="244.7" y="55.5">2B</text>
<text x="244.7" y="58">3B</text>
<text x="253.4" y="58">3C</text>
<text x="253.4" y="55.5">2C</text>
<text x="259.6" y="59.2">15</text>
<text x="259.6" y="56.8">16</text>
<text x="259.6" y="54.3">17</text>
<text x="8.1" y="65.9">B</text>
<text x="50.8" y="60.4">GND1 GND2</text>
<text x="98.7" y="60.2" transform="rotate(-90 98.7 60.2)">6</text>
<text x="102.3" y="60.2" transform="rotate(-90 102.3 60.2)">5</text>
<text x="106" y="60.2" transform="rotate(-90 106 60.2)">4</text>
<text x="206" y="64.1">14</text>
<text x="206.1" y="61.6">13</text>
<text x="211.8" y="60.4">4D</text>
<text x="211.8" y="62.9">5D</text>
<text x="211.8" y="65.3">6D</text>
<text x="225.3" y="60.4">4Q</text>
<text x="225.3" y="62.9">5Q</text>
<text x="225.3" y="65.3">6Q</text>
<text x="231.6" y="61.6">12</text>
<text x="231.6" y="64.1">15</text>
<text x="240" y="64.1">6</text>
<text x="240.1" y="61.6">5</text>
<text x="244.7" y="60.4">4B</text>
<text x="244.7" y="62.9">5B</text>
<text x="244.7" y="65.3">6B</text>
<text x="253.4" y="65.3">6C</text>
<text x="253.4" y="62.9">5C</text>
<text x="253.4" y="60.4">4C</text>
<text x="259.6" y="64.1">13</text>
<text x="259.6" y="61.6">14</text>
<text x="287.6" y="65.9">B</text>
<text x="206" y="66.5">17</text>
<text x="206.1" y="69">18</text>
<text x="211.8" y="67.7">7D</text>
<text x="211.8" y="70.2">8D</text>
<text x="225.3" y="67.7">7Q</text>
<text x="225.3" y="70.2">8Q</text>
<text x="231.6" y="66.5">16</text>
<text x="231.6" y="69">19</text>
<text x="240.1" y="66.5">7</text>
<text x="240.1" y="69">8</text>
<text x="240.1" y="71.4">9</text>
<text x="244.7" y="67.7">7B</text>
<text x="244.7" y="70.2">8B</text>
<text x="253.4" y="70.2">8C</text>
<text x="253.4" y="67.7">7C</text>
<text x="259.6" y="71.4">10</text>
<text x="259.6" y="69">11</text>
<text x="259.6" y="66.5">12</text>
<text x="206.2" y="73.8">11</text>
<text x="207.3" y="76.3">1</text>
<text x="211.8" y="77.5">OE</text>
<text x="211.8" y="75.1">LE</text>
<text x="220.6" y="77.5" transform="rotate(-90 220.6 77.5)">GND</text>
<text x="244.7" y="72.6">GND COM</text>
<text x="98.7" y="79.5" transform="rotate(-90 98.7 79.5)">1</text>
<text x="102.3" y="79.7" transform="rotate(-90 102.3 79.7)">2</text>
<text x="106" y="79.6" transform="rotate(-90 106 79.6)">3</text>
<text x="219.4" y="83.3" transform="rotate(-90 219.4 83.3)">10</text>
<text x="8.1" y="105.8">C</text>
<text x="287.6" y="105.8">C</text>
<text x="53.7" y="112.9">1</text>
<text x="77.9" y="112.9">16</text>
<text x="53.5" y="115.3">2</text>
<text x="53.6" y="117.7">3</text>
<text x="58.2" y="114.1">VCC1</text>
<text x="58.2" y="119">R</text>
<text x="58.2" y="116.5">GND1</text>
<text x="68.5" y="116.5">GND2</text>
<text x="68.7" y="114.1">VCC2</text>
<text x="72.7" y="119">A</text>
<text x="77.9" y="117.7">14</text>
<text x="77.9" y="115.3">15</text>
<text x="53.5" y="120.2">4</text>
<text x="53.5" y="125.1">6</text>
<text x="53.6" y="122.6">5</text>
<text x="58.2" y="121.4">RE</text>
<text x="58.2" y="123.8">DE</text>
<text x="72.9" y="121.4">B</text>
<text x="73" y="123.8">Z</text>
<text x="77.9" y="125.1">11</text>
<text x="77.9" y="122.6">12</text>
<text x="77.9" y="120.2">13</text>
<text x="53.5" y="127.5">7</text>
<text x="53.6" y="129.9">8</text>
<text x="58.2" y="131.1">GND1</text>
<text x="58.2" y="126.3">D</text>
<text x="58.2" y="128.7">GND1</text>
<text x="68.5" y="131.1">GND2</text>
<text x="68.5" y="128.7">GND2</text>
<text x="72.7" y="126.3">Y</text>
<text x="77.9" y="129.9">9</text>
<text x="77.9" y="127.5">10</text>
<text x="140.1" y="133.3" transform="rotate(-90 140.1 133.3)">1</text>
<text x="145" y="133.3" transform="rotate(-90 145 133.3)">1</text>
<text x="149.9" y="133.3" transform="rotate(-90 149.9 133.3)">1</text>
<text x="154.8" y="133.3" transform="rotate(-90 154.8 133.3)">1</text>
<text x="219.4" y="134.5" transform="rotate(-90 219.4 134.5)">20</text>
<text x="207.1" y="140.9">4</text>
<text x="207.1" y="143.3">7</text>
<text x="207.2" y="138.5">3</text>
<text x="211.8" y="139.7">1D</text>
<text x="211.8" y="142.1">2D</text>
<text x="220.6" y="142.6" transform="rotate(-90 220.6 142.6)">VCC</text>
<text x="225.3" y="139.7">1Q</text>
<text x="225.3" y="142.1">2Q</text>
<text x="231.6" y="138.5">2</text>
<text x="231.6" y="140.9">5</text>
<text x="231.6" y="143.3">6</text>
<text x="8" y="145.7">D</text>
<text x="140.1" y="145.5" transform="rotate(-90 140.1 145.5)">2</text>
<text x="145" y="145.5" transform="rotate(-90 145 145.5)">2</text>
<text x="149.9" y="145.5" transform="rotate(-90 149.9 145.5)">2</text>
<text x="154.8" y="145.5" transform="rotate(-90 154.8 145.5)">2</text>
<text x="206.1" y="148.2">13</text>
<text x="207.2" y="145.8">8</text>
<text x="211.8" y="144.6">3D</text>
<text x="211.8" y="147">4D</text>
<text x="211.8" y="149.4">5D</text>
<text x="225.3" y="144.6">3Q</text>
<text x="225.3" y="147">4Q</text>
<text x="225.3" y="149.4">5Q</text>
<text x="231.6" y="145.8">9</text>
<text x="231.6" y="148.2">12</text>
<text x="287.5" y="145.7">D</text>
<text x="206" y="150.7">14</text>
<text x="206" y="153.1">17</text>
<text x="206.1" y="155.5">18</text>
<text x="211.8" y="151.9">6D</text>
<text x="211.8" y="154.3">7D</text>
<text x="225.3" y="151.9">6Q</text>
<text x="225.3" y="154.3">7Q</text>
<text x="231.6" y="150.7">15</text>
<text x="231.6" y="153.1">16</text>
<text x="231.6" y="155.5">19</text>
<text x="206.2" y="160.4">11</text>
<text x="211.8" y="161.6">LE</text>
<text x="211.8" y="156.8">8D</text>
<text x="225.3" y="156.8">8Q</text>
<text x="207.3" y="162.9">1</text>
<text x="211.8" y="164.1">OE</text>
<text x="220.6" y="164" transform="rotate(-90 220.6 164)">GND</text>
<text x="219.4" y="169.8" transform="rotate(-90 219.4 169.8)">10</text>
<text x="8.1" y="185.6">E</text>
<text x="287.6" y="185.6">E</text>
<text x="26" y="203.2">1</text>
<text x="66.3" y="203.2">2</text>
<text x="107" y="203.2">3</text>
<text x="147.5" y="203.2">4</text>
<text x="188.1" y="203.2">5</text>
<text x="228.7" y="203.2">6</text>
<text x="269.3" y="203.2">7</text>
</g>
<g font-size="2.2" fill="#262626">
<text x="217.4" y="25.1">+3V3</text>
<text x="37" y="34.8">+3V3</text>
<text x="70.5" y="34.8">+5V_ISO</text>
<text x="224.8" y="47">DGND1</text>
<text x="35.8" y="66.5">DGND1</text>
<text x="70.1" y="66.5">GND_ISO</text>
<text x="112" y="72.6">+5V_ISO</text>
<text x="177.2" y="77.5">+3V3</text>
<text x="266.1" y="72.6">+12V</text>
<text x="232.1" y="84.8">DGND1</text>
<text x="98.1" y="93.3">GND_ISO</text>
<text x="216.2" y="92.1">DGND1</text>
<text x="260.1" y="92.1">DGND1</text>
<text x="43.1" y="101.9">+3V3</text>
<text x="81.5" y="100.7">+5V_ISO</text>
<text x="217.4" y="108">+3V3</text>
<text x="41.9" y="137.2">DGND1</text>
<text x="177.2" y="136">+3V3</text>
<text x="205.3" y="132.4">DGND1</text>
<text x="81.1" y="139.7">GND_ISO</text>
<text x="95.7" y="145.8">GND_ISO</text>
<text x="143.3" y="158">GND_ISO</text>
<text x="216.2" y="182.4">DGND1</text>
</g>
<g font-size="2.2" fill="#0e0e0e">
<text x="218.1" y="41.4" transform="rotate(-90 218.1 41.4)">R114</text>
<text x="223" y="41.4" transform="rotate(-90 223 41.4)">0R/0805</text>
<text x="225.5" y="41.4" transform="rotate(-90 225.5 41.4)">100NF/0805</text>
<text x="227.9" y="41.4" transform="rotate(-90 227.9 41.4)">C62</text>
<text x="48.9" y="45.6">U11</text>
<text x="85.3" y="46.3" transform="rotate(-90 85.3 46.3)">10uF/1206</text>
<text x="88.2" y="45.8">R115</text>
<text x="36.5" y="48.7" transform="rotate(-90 36.5 48.7)">100NF/0805</text>
<text x="38.9" y="48.7" transform="rotate(-90 38.9 48.7)">C63</text>
<text x="71.8" y="51.1" transform="rotate(-90 71.8 51.1)">100NF/0805</text>
<text x="74.3" y="48.7" transform="rotate(-90 74.3 48.7)">C64</text>
<text x="82.8" y="48.7" transform="rotate(-90 82.8 48.7)">C65</text>
<text x="85.7" y="48.2">100E/0805</text>
<text x="243" y="49.4">U12</text>
<text x="48.9" y="64.3">ISO1050</text>
<text x="92.6" y="74.3" transform="rotate(-90 92.6 74.3)">U13</text>
<text x="95" y="74.3" transform="rotate(-90 95 74.3)">SMS05T2</text>
<text x="243" y="76.3">ULN2803</text>
<text x="183.3" y="81.2">R116</text>
<text x="193" y="81.2">10K/0805</text>
<text x="222.3" y="83.6">74HC373</text>
<text x="223.5" y="81.2">U14</text>
<text x="260.8" y="86.5" transform="rotate(-90 260.8 86.5)">100NF/0805</text>
<text x="263.3" y="86.5" transform="rotate(-90 263.3 86.5)">C66</text>
<text x="35.3" y="113.3" transform="rotate(-90 35.3 113.3)">R117</text>
<text x="56.5" y="110.4">U15</text>
<text x="103.5" y="113.3" transform="rotate(-90 103.5 113.3)">10K/0805</text>
<text x="40.1" y="114.6" transform="rotate(-90 40.1 114.6)">0E/0805</text>
<text x="42.6" y="117" transform="rotate(-90 42.6 117)">100NF/0805</text>
<text x="45" y="115.7" transform="rotate(-90 45 115.7)">C69</text>
<text x="87.7" y="114.6" transform="rotate(-90 87.7 114.6)">C67</text>
<text x="90.1" y="115.7" transform="rotate(-90 90.1 115.7)">100NF/0805</text>
<text x="95" y="114.6" transform="rotate(-90 95 114.6)">C68</text>
<text x="97.5" y="115.7" transform="rotate(-90 97.5 115.7)">10uF/1206</text>
<text x="99.9" y="115.7" transform="rotate(-90 99.9 115.7)">R118</text>
<text x="107.7" y="115.3">R119</text>
<text x="116.2" y="115.3">0E/0805</text>
<text x="126" y="117.7">R120</text>
<text x="136.9" y="117.7">0E/0805</text>
<text x="126" y="120.2">R121</text>
<text x="126" y="122.6">R122</text>
<text x="126" y="125.1">R123</text>
<text x="136.9" y="120.2">0E/0805</text>
<text x="136.9" y="122.6">0E/0805</text>
<text x="136.9" y="125.1">0E/0805</text>
<text x="206" y="124.3" transform="rotate(-90 206 124.3)">100NF/0805</text>
<text x="208.4" y="124.3" transform="rotate(-90 208.4 124.3)">C70</text>
<text x="218.1" y="125.5" transform="rotate(-90 218.1 125.5)">R124</text>
<text x="107.7" y="127.5">R125</text>
<text x="116.2" y="127.5">0E/0805</text>
<text x="223" y="126.7" transform="rotate(-90 223 126.7)">0R/0805</text>
<text x="56.5" y="134.8">ISO3080</text>
<text x="103.5" y="136.5" transform="rotate(-90 103.5 136.5)">10K/0805</text>
<text x="142.5" y="136.5" transform="rotate(-90 142.5 136.5)">DIODE</text>
<text x="147.4" y="136.5" transform="rotate(-90 147.4 136.5)">DIODE</text>
<text x="152.3" y="136.5" transform="rotate(-90 152.3 136.5)">DIODE</text>
<text x="157.2" y="136.5" transform="rotate(-90 157.2 136.5)">DIODE</text>
<text x="223.5" y="133.6">U16</text>
<text x="223.5" y="136">74HC373</text>
<text x="99.9" y="138.9" transform="rotate(-90 99.9 138.9)">R126</text>
<text x="142.5" y="145" transform="rotate(-90 142.5 145)">D7</text>
<text x="147.4" y="145" transform="rotate(-90 147.4 145)">D8</text>
<text x="152.3" y="145" transform="rotate(-90 152.3 145)">D9</text>
<text x="157.2" y="145" transform="rotate(-90 157.2 145)">D10</text>
<text x="182.8" y="153.5" transform="rotate(-90 182.8 153.5)">10K/0805</text>
<text x="187.7" y="153.5" transform="rotate(-90 187.7 153.5)">10K/0805</text>
<text x="179.2" y="158.4" transform="rotate(-90 179.2 158.4)">R127</text>
<text x="184" y="158.4" transform="rotate(-90 184 158.4)">R128</text>
</g>
<g font-size="2.2" fill="#1c1c1c">
<text x="78.4" y="42.1">+</text>
<text x="94.3" y="108">+</text>
</g>
<g font-size="2.2" fill="#4c4c4c">
<text x="25.2" y="53.1">CAN_RX</text>
<text x="120.4" y="53.1">1CANH</text>
<text x="193.6" y="53.1">D0</text>
<text x="269.1" y="53.1">RLY8</text>
<text x="25.4" y="56.8">CAN_TX</text>
<text x="120.4" y="56.8">1CANL</text>
<text x="193.6" y="58">D2</text>
<text x="193.8" y="55.5">D1</text>
<text x="269.1" y="55.5">RLY4</text>
<text x="269.1" y="58">RLY7</text>
<text x="193.6" y="62.9">D4</text>
<text x="193.6" y="65.3">D5</text>
<text x="193.7" y="60.4">D3</text>
<text x="269.1" y="65.3">RLY2</text>
<text x="269.1" y="60.4">RLY3</text>
<text x="269.1" y="62.9">RLY6</text>
<text x="193.6" y="70.2">D7</text>
<text x="193.6" y="67.7">D6</text>
<text x="269.1" y="70.2">RLY1</text>
<text x="269.1" y="67.7">RLY5</text>
<text x="181.8" y="75.1">PFC_LATCH1</text>
<text x="20.2" y="119">UART1RX</text>
<text x="172.8" y="119">TX1+</text>
<text x="20.4" y="123.8">UART1EN</text>
<text x="172.8" y="121.4">TX1-</text>
<text x="172.8" y="123.8">RX1+</text>
<text x="20.4" y="126.3">UART1TX</text>
<text x="172.8" y="126.3">RX1-</text>
<text x="194.1" y="142.1">DI2</text>
<text x="194.3" y="139.7">DI1</text>
<text x="242.3" y="142.1">D1</text>
<text x="242.3" y="139.7">D0</text>
<text x="194.1" y="147">DI4</text>
<text x="194.1" y="149.4">DI5</text>
<text x="194.2" y="144.6">DI3</text>
<text x="242.3" y="147">D3</text>
<text x="242.3" y="149.4">D4</text>
<text x="242.3" y="144.6">D2</text>
<text x="194.1" y="151.9">DI6</text>
<text x="194.1" y="154.3">DI7</text>
<text x="242.3" y="151.9">D5</text>
<text x="242.3" y="154.3">D6</text>
<text x="158" y="161.6">LATCH_EN</text>
<text x="194.1" y="156.8">DI8</text>
<text x="242.3" y="156.8">D7</text>
<text x="169.8" y="164.1">OE_EN</text>
</g>
</svg>
